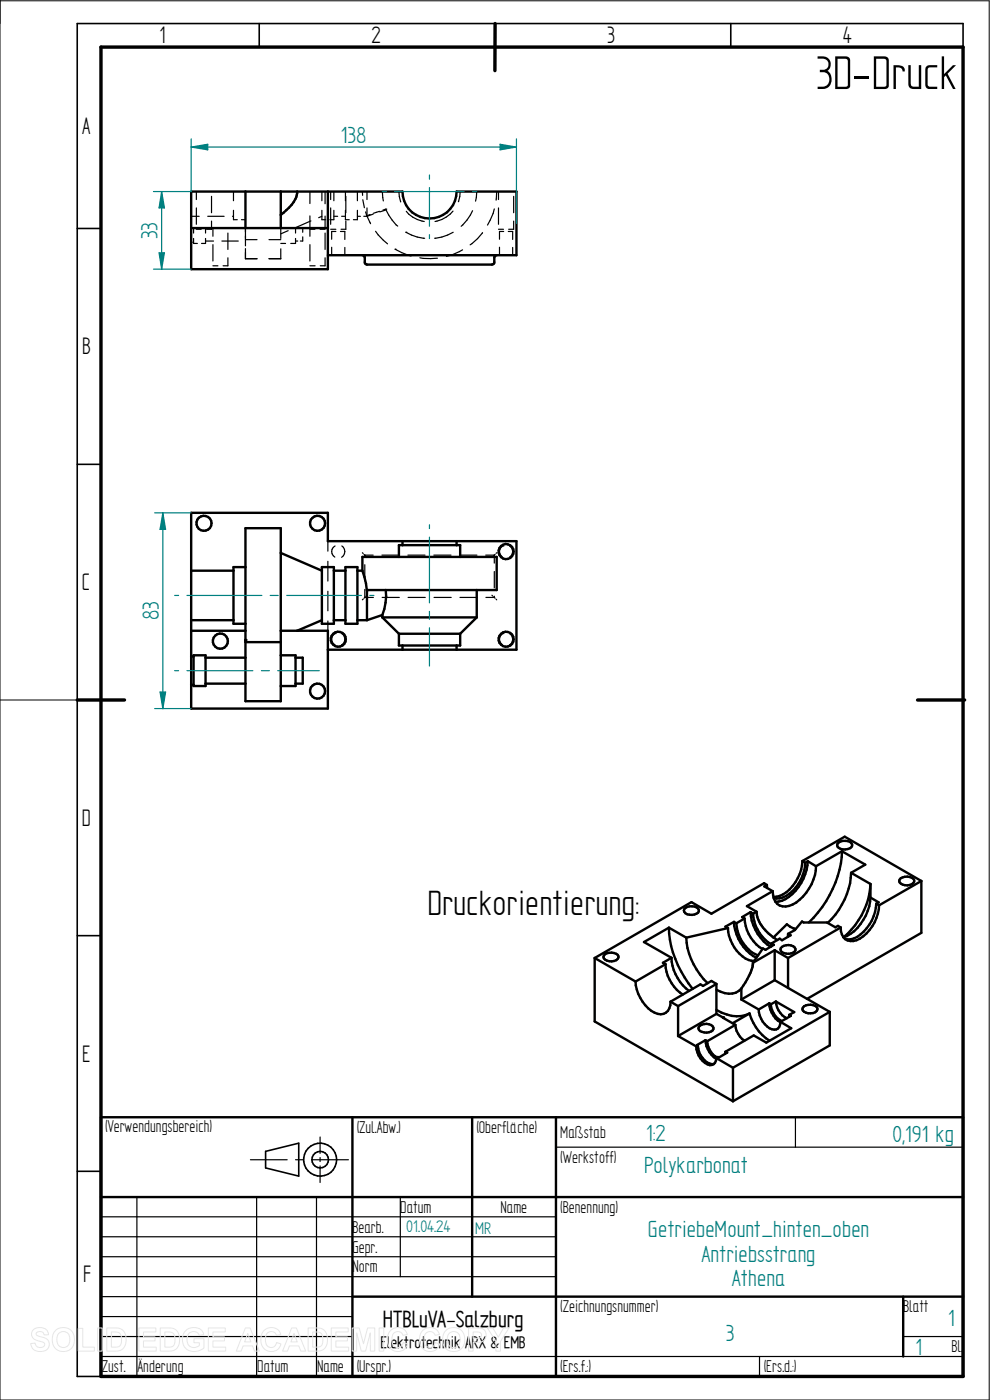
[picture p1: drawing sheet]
<svg xmlns="http://www.w3.org/2000/svg" width="210mm" height="297mm" viewBox="0 0 210 297" stroke-linecap="round" stroke-linejoin="round" font-family="sans-serif">
<path d="M0 0v297h209.8v-296.8h-209.8M0 148.5h16.4" fill="none" stroke="#000" stroke-width=".21"/>
<g fill="none" stroke="#000" stroke-width=".34">
<path d="M55 5v5M105 5v5M155 5v5M204.3 10v-5h-187.9v287h5M16.4 48.5h5M16.4 98.5h5M16.4 148.5h5M16.4 198.5h5M16.4 248.5h5M56.3 244.3l7.1-1.8v7l-7.1-1.7z"/>
<circle cx="67.9" cy="246" r="3.5"/>
<circle cx="67.9" cy="246" r="1.76"/>
</g>
<path d="M21.4 10h182.9v282h-182.9zM105 5v10M16.4 148.5h10M194.6 148.5h10" fill="none" stroke="#000" stroke-width=".72"/>
<g fill="none" stroke="#000" stroke-width=".51">
<path d="M40.6 48.4h29M52.1 40.6v7.8M59.6 40.6v7.8M63 40.6a6.2 6.2 0 0 1-2.8 4.5l-.6 .5M69.6 40.6v16.5h-29v-16.5h44.8a5.7 5.7 0 0 0 5.7 5.8 5.7 5.7 0 0 0 5.8-5.8h12.7v13.5h-40M76.9 54.1l.4 .3 .1 1.5 .5 .2h26.5l.4-.2 .1-1.3 .2-.4 .3-.1M52.1 112.1h7.5v36.7h-7.5zM59.6 117.3l8.7 3.8M84.6 118.2v-2.5h13v2.5M85.4 114.8v.9M96.9 114.8v.9M40.6 133.8h11.5"/>
<path d="M40.6 121.1h8.9M40.6 131.6h8.9M40.6 139.3h.5M41.1 139h2.5v6.5h-2.5zM43.6 139.5h8.5M52.1 120.3h-2.6v12h2.6M52.1 136.2h7.5M59.6 133.8h10v16.5h-29v-41.5h29v6h40v23h-40M59.6 139h3.1v6.5h-3.1M62.7 139.5h1.5v5.5h-1.5M68.3 120.3h2.5v12h-2.5zM68.3 131.6l-5.3 2.2"/>
<path d="M70.8 121.1h2.5M70.8 131.6h2.5M73.3 120.3h2.5v12h-2.5zM75.8 121.1h1.1M75.8 131.6h2.1M76.9 121.1v-2.9h28.5v7h-27.5v6.4M76.9 121.1l.7 2.7 .2 1.4M81.1 131h20M81.1 130.5v.5M81.1 131l3.5 3.5M81.1 130.5l-3.2 1.1M81.8 125.2a11.4 11.4 0 0 1-.7 5.3"/>
<path d="M84.6 134.5v2.4h13v-2.4M84.6 134.5h13M85.4 136.9v.9M96.9 136.9v.9M101.1 125.2v5.8M101.1 131l-3.5 3.5M40.6 145.3h.5M43.6 145h8.5M177.9 178.7a2.4 2.4 0 0 1 2.7 .2 .67 .67 0 0 1-.3 1.1 2.19 2.19 0 0 1-2.6-.4l-.1-.3zM141.9 196.8l3.7 2.1M141.9 196.8l-5.3 3.1 5.9 3.3M141.9 196.8a22.1 22.1 0 0 0 5 13"/>
<path d="M145.4 192.6a2.16 2.16 0 0 1 2.9 .4 1.47 1.47 0 0 1-2 1.1 .85 .85 0 0 1-1-.4 .85 .85 0 0 1 .1-1.1zM145.6 198.9a14.4 14.4 0 0 0 4.5 9.7M154.4 196.9a7.9 7.9 0 0 0 4.4 6.8l1.2 .1M154.4 196.9l-8.8 2M155.7 195.6l-1.8 1 .5 .3M155.7 195.6a9.3 9.3 0 0 0 4.8 7.6M155.7 195.6l.5 .3M156.2 195.9a7.9 7.9 0 0 0 4.6 6.8M157.9 194.9a8.1 8.1 0 0 0 3.9 6.4M157.9 194.9l-1.7 1M159.2 193.5l-1.8 1.1 .5 .3M159.2 193.5a9.5 9.5 0 0 0 4.3 7.4"/>
<path d="M159.2 193.5l.6 .3M159.8 193.8a8.2 8.2 0 0 0 3.9 6.6M160.5 193.4a7.8 7.8 0 0 0 3.6 5.5M160.5 193.4l-.7 .4M162.7 187.7l-.6-.3-11.2 6.4-4.2-2.4-20.5 11.8M162.7 187.7l-.6 .3 1.8 1.1M162.7 187.7v.7M163.9 189.1l-5.4 3.1 2 1.2M164.1 198.9l.8 .5M167.2 198.1l.5 .3-1.8 1.1-.5-.4-1.7 1.1M167.2 198.1l-.1 .7M168.8 197.1l-1.2-.5-.7-.5-2.8 2.8"/>
<path d="M170.2 182.7l9-5.2 16.3 9.4M170.2 182.7l.6 .3M170.2 182.7a8.7 8.7 0 0 1-4.8 7.4l-1.3 .2M170.8 183a8.5 8.5 0 0 1-4.8 7.4l-1.3 .2-.6-.1M171.4 182.7l-.6 .3M171.4 182.7a9.9 9.9 0 0 1-5.5 8.4l-1.4 .2M171.4 182.7l1.7 1.1M173.1 183.8a10 10 0 0 1-5 8.1 2.61 2.61 0 0 1-4.1-2l-.1-.8M178.4 196.8l-11.2 6.4M178.4 196.8a3.1 3.1 0 0 0 .9 2.4M178.4 196.8l-.6-.4-.6 .3-1.8-1h-4.9l-.4-.2-1.5 1.8-1.4 .8M178.6 180.6a22.6 22.6 0 0 1-7 15.1"/>
<path d="M178.6 180.6l-5.5 3.2M178.6 180.6l5 2.8-3 1.8M180.6 185.2a15.5 15.5 0 0 1-5 10.6M180.6 185.2l4.1 2.3M184.7 190.4l1.7 1-.5 .3M184.7 187.5a15.9 15.9 0 0 1-5.8 11.3M184.7 190.4a10.4 10.4 0 0 1-5 8.2l-.8 .2M184.7 187.5v2.9M185.9 191.7l.6 .4M185.9 191.7a8.8 8.8 0 0 1-4.8 7.4l-1.3 .2-.6-.1M186.5 192.1a8.7 8.7 0 0 1-4.8 7.4 2.55 2.55 0 0 1-2.4-.3M191.1 186.3a2.16 2.16 0 0 1 2.8 .4 1.45 1.45 0 0 1-2 1.1 1.03 1.03 0 0 1-1.1-1.2z"/>
<path d="M195.5 186.9v11l-24.3 14M195.5 186.9l-9 5.2M126.2 203.2l8.6 5M126.2 203.2v13.5l29.3 16.9M128.4 202.4a2.16 2.16 0 0 1 2.8 .5 1.39 1.39 0 0 1-2 1 1.04 1.04 0 0 1-1.1-1.2zM134.8 208.2a7.8 7.8 0 0 0 4.7 6.9 2.18 2.18 0 0 0 2.7-2.6M141.2 204.6l-6.4 3.6M141.2 204.6a8.1 8.1 0 0 0 3.7 6.4M142.2 212.5l1.6 .9M142.5 203.2l-1.9 1.1 .6 .3M142.5 203.2a9.3 9.3 0 0 0 3.7 7M143.8 219.8l3.9 2.2"/>
<path d="M143.8 213.4v6.4M148.3 217.8a2.01 2.01 0 0 1 3 .2 1.4 1.4 0 0 1-1.9 1 1 1 0 0 1-1.1-1.2zM152 215.1l-8.2 4.7M152 208.7l-1.1-.6-1.8 1.1-.5-.4-6.4 3.7M152 208.7l-8.2 4.7M152 215.1l1.4 .8M152 208.7v6.4M152 214.2a7.3 7.3 0 0 0 7 .8M153.3 215.9l2.7 1.5M156 217.4l-6 3.5M156 217.4a4.4 4.4 0 0 0 1.9 3.4M157.3 212l3.7 2.2"/>
<path d="M157.3 209.7v2.3M157.3 209.7a3.6 3.6 0 0 1-4.4 .7l-.9-.4M159 215a10.2 10.2 0 0 0 4.2 5.8M159 215l-3.6 2.1M159.7 204.3a8.4 8.4 0 0 1-1.6 4.1l-.8 1.3M161 214.2a4.5 4.5 0 0 0 3.3 4.2 1.33 1.33 0 0 0 1.3-1.6M163.2 212.9l.3 .2M163.2 212.9l-2.2 1.3M163.2 212.9a4.9 4.9 0 0 0 2.4 4M163.5 213.1a4.3 4.3 0 0 0 2.4 3.5M163.7 200.2l.5 .2-1.8 1.1-.6-.3-2.1 3.1M163.7 200.2l-.1 .6"/>
<path d="M164.3 207.9l2.9 1.7M164.3 201.6v6.3M164.3 207.9l-7 4.1M164.3 201.6l2.9 1.6M164.3 201.6l-4.6 2.7M164.6 212.5l3.9 2.2-1.1 .6M164.6 212.5l-1.1 .6M164.6 212.5a4.3 4.3 0 0 0 2.3 3.5M165.6 216.8l2.3 1.3-5.3 3.1-2.7-1.5-6 3.4M165.9 200.9a2.05 2.05 0 0 1 2.8 .4 1.4 1.4 0 0 1-1.9 1 1 1 0 0 1-1.1-1.2zM167.2 203.2v6.4M167.2 209.6l8.8 5.1"/>
<path d="M167.4 215.3l.4 .2-2.2 1.3M167.4 215.3v.4M170.6 213.5a2.16 2.16 0 0 1 2.8 .4 1.11 1.11 0 0 1-1.4 1.1 1.6 1.6 0 0 1-1.8-.9zM176 214.7v7.1l-20.5 11.8M176 214.7l-20.5 11.8M21.4 237h182.9v55h-182.9zM74.8 237v55M100.2 237v38.1M117.9 237v55M147.7 222a4.3 4.3 0 0 0 2.9 4 1.28 1.28 0 0 0 1.3-1.5M148 221.8a4.2 4.2 0 0 0 3 4l.5-.1M148 221.8l-.3 .2"/>
<path d="M149.6 220.7l-1.7 1 .1 .1M149.6 220.7a5.1 5.1 0 0 0 2.3 3.9M149.6 220.7l.4 .2M150 220.9a4.1 4.1 0 0 0 2.1 3.4M151.9 224.5l3.6 2M153.9 223.1l.4 .2-1.8 1.1-.2-.2-.4 .3M153.9 223.1l-.1 .5M155.5 226.5v7.1M21.4 254h182.9M74.8 275.1h129.5M191.6 275.1v12.7"/>
<circle cx="43.3" cy="111" r="1.6"/>
<circle cx="67.4" cy="111" r="1.59"/>
<circle cx="107.4" cy="117" r="1.6"/>
<circle cx="46.7" cy="136" r="1.6"/>
<circle cx="71.8" cy="135.6" r="1.59"/>
<circle cx="107.4" cy="135.6" r="1.59"/>
<circle cx="67.4" cy="146.6" r="1.6"/>
</g>
<g fill="none" stroke="#000" stroke-width=".25">
<path d="M40.6 45.9h1.6M40.6 51.4h.1M40.9 51.4h.2M41.1 48.4v1M41.1 50.6v1h.8M41.7 48.6h1M41.7 40.6v1.7M41.7 44.1v3.5M43.6 48.4v1M43.6 50.6v1h-.8M43.6 51.1h1.7M44.1 45.9h3.4"/>
<path d="M44.9 46.9v1.7h-1.1M44.9 41.7v3.4M45.2 56.4h1M45.2 48.4v1.7M45.2 51.9v3.5M47.1 51.1h3.4M48.3 54.7v1.7h-1M48.3 49.4v3.5M49.3 45.9h.2M49.5 40.6v2M49.5 44.6v2h.8M51.2 46.6h.9"/>
<path d="M52.1 48.4v3.8M52.1 52.7v2.2h2.4M52.1 50.8h2.4M57.1 50.8h2.5M59.6 48.4v2.2M59.6 52.8v2.1h-2.5M59.6 51.6h1M61.1 48.9l-1.5 .7M62.7 48.4v1M62.7 50.6v1h-1M62.7 51.1h.5M64.2 48.4v.9"/>
<path d="M64.2 50.2v.9h-.5M65.7 48.6h1.1M65.7 56.4h1.1M65.7 40.6v2.6M65.7 45.8v4.3M65.7 51.9v3.5M66 46.9l-3.2 1.4M67.9 48.6h1.1M68.3 40.6v2M68.3 44.6v2h.8M68.3 45.9l-.7 .3M69 54.7v1.7h-1.1"/>
<path d="M69 40.6v2.6M69 45.8v2.6M69 49.4v3.5M70.1 48.6h1.1M70.1 40.6v1.7M70.1 44.1v3.5M70.4 52.5v1.6M70.8 40.6v2M70.8 44.6v2h-.8M70.8 45.9h.8M71.2 49.1h-.8v1.7M72.2 49.1h1v1.7"/>
<path d="M72.5 45.9h.8M73.2 52.5v1.6M73.3 40.6v2M73.3 44.6v2h.8M73.4 46.9v1.7h-1.1M73.4 41.7v3.4M75.8 40.6v2M75.8 44.6v2h-.8M75.8 45.9h.7M76.9 40.6v.8M77 42.4l.3 1.7M77.2 45.9h.7"/>
<path d="M77.6 45l1 2.5M77.9 45.8h.1M77.9 40.6v1.7M77.9 44.1v1.8M78.5 45.5l-.6 .3M79.2 45.4l-1.3 .5M79.7 49.1l.5 .7 2 1.9M80.5 44.8l-1.3 .5M81.1 40.6l.2 2M81.8 44.4h.1M81.8 44.4l-.6 .2M81.9 44.4l-1.3 .6"/>
<path d="M82 44.7a9.9 9.9 0 0 0 2.4 3.3M83.8 52.9h.1M83.8 52.9l1.4 .7 2 .7M84.6 40.6l.4 2.2M86.1 49.3h.1M86.1 49.3a8.9 8.9 0 0 0 4 1.2M86.2 44.8a6 6 0 0 0 3.8 2.2M89.1 54.7l2.3 .2 1.4-.1M96.1 44.8a6.4 6.4 0 0 1-3.8 2.2M96.1 49.3a8.9 8.9 0 0 1-3.9 1.2M97.6 40.6l-.4 2.2M98.1 53l-2.1 1-1.3 .4"/>
<path d="M100.2 44.7a9.6 9.6 0 0 1-2.4 3.3M101.1 40.6l-.2 2.1M102.4 49.4a10.4 10.4 0 0 1-2.7 2.5M104.9 44.3l-.3 1-1.2 2.5M105.4 40.6l-.2 1.9M105.7 48.6h1.1M105.7 40.6v1.7M105.7 44.1v3.5M106 52.5v1.6M106.8 49.1h-.8v1.7M107.8 49.1h1v1.7M108.8 52.5v1.6"/>
<path d="M109 46.9v1.7h-1.1M109 41.7v3.4M69.6 114.8v2.1M69.6 119.1v4.2M71.1 115.8a1.36 1.36 0 0 0-.1 2.4M72.5 115.8a1.44 1.44 0 0 1 0 2.4M76.9 117.3l.1 .1M77.2 117.6l.2 .2M77.4 117.8h1.8M77.4 117.8v.2M77.4 119.8v3.5M77.4 117.8l.2 .1"/>
<path d="M77.7 118.1l.2 .2M81 117.8h3.7M86.5 117.8h3.7M92 117.8h3.7M97.5 117.8h3.7M103 117.8h1.9v1.7M104.5 118.1l-.1 .2M105 117.6l-.3 .3M105.4 117.3l-.2 .1M106.7 115.8h.1M106.7 115.8a1.38 1.38 0 0 0-.1 2.4M108.1 118.2h.1"/>
<path d="M108.1 115.9a1.4 1.4 0 0 1 0 2.3M69.6 125.4v4.2M69.6 131.7v2.1M71.1 134.4h.1M71.1 134.4a1.37 1.37 0 0 0 0 2.4M72.5 136.8h.1M72.5 134.4a1.41 1.41 0 0 1 0 2.4M77 127.1l-.1 .2M77.4 125.1v1.6h1.8M77.5 126.6l-.3 .3M77.9 126.3l-.2 .1M81.1 126.7h3.6"/>
<path d="M86.6 126.7h3.6M92.1 126.7h3.6M97.6 126.7h3.6M104.4 126.3l.1 .1M104.7 126.6l.3 .3M104.9 121.2v3.5M104.9 126.5v.2h-1.8M105.2 127.1l.2 .2M106.7 134.4h.1M106.7 134.4a1.38 1.38 0 0 0-.1 2.4M108.1 136.8h.1M108.1 134.5a1.4 1.4 0 0 1 0 2.3"/>
<path d="M168.7 237v6.4M21.4 258.1h96.5M29 254v38M53.1 246h7.8M54.4 254v38M62.7 246h1.7M66.2 246h7.7M67.1 254v38M67.9 241.2v3.5M67.9 245.6v.8M67.9 247.4v3.5M84.9 254v16.8"/>
<path d="M117.9 243.4h86.4M21.4 270.8h96.5M21.4 266.6h96.5M21.4 262.4h96.5M21.4 275.1h53.4M21.4 279.3h53.4M21.4 287.8h182.9M21.4 283.5h53.4M161.1 287.8v4.2M191.6 283.5h12.7"/>
</g>
<g fill="#000">
<circle cx="52.1" cy="135.8" r=".25"/>
<circle cx="77.9" cy="125.2" r=".25"/>
<circle cx="164.1" cy="198.9" r=".25"/>
<circle cx="153.4" cy="215.9" r=".25"/>
</g>
<path d="M32.6 40.6h8M32.6 57.1h8M34.3 40.6l.6 3.5h-1.2z" fill="none" stroke="#008080" stroke-width=".25"/>
<path d="M34.3 40.6l.6 3.5h-1.2z" fill="#008080"/>
<path d="M33.7 53.6h1.2l-.6 3.5z" fill="none" stroke="#008080" stroke-width=".25"/>
<path d="M33.7 53.6h1.2l-.6 3.5z" fill="#008080"/>
<path d="M40.6 29.5v11.1M40.6 31.2l3.5-.6v1.2zM109.6 29.5v17.9M34.3 40.6v16.5" fill="none" stroke="#008080" stroke-width=".25"/>
<path d="M40.6 31.2l3.5-.6v1.2z" fill="#008080"/>
<path d="M106.1 30.6l3.5 .6-3.5 .6z" fill="none" stroke="#008080" stroke-width=".25"/>
<path d="M106.1 30.6l3.5 .6-3.5 .6z" fill="#008080"/>
<path d="M40.6 31.2h69M32.8 108.8h7.8M34.5 108.8l.6 3.5h-1.1zM32.8 150.3h7.8" fill="none" stroke="#008080" stroke-width=".25"/>
<path d="M34.5 108.8l.6 3.5h-1.1z" fill="#008080"/>
<path d="M34 146.8h1.1l-.6 3.5z" fill="none" stroke="#008080" stroke-width=".25"/>
<path d="M34 146.8h1.1l-.6 3.5z" fill="#008080"/>
<g fill="none" stroke="#008080" stroke-width=".25">
<path d="M91.1 37.1v.9M91.1 39.8v8.2M81.1 40.6h.9M83.7 40.6h14.8M91.1 49.8v.8M100.2 40.6h.9M34.5 108.8v41.5M91.1 111.3v.8M91.1 114v13.9M37 126.3h.9M39.7 126.3h15.8M57.3 126.3h1.7"/>
<path d="M60.8 126.3h15.9M78.4 126.3h.9M91.1 129.7v1.7M91.1 133.2v8.1M37 142.3h.9M39.7 142.3h13.9M55.5 142.3h1.6M58.9 142.3h8.8"/>
</g>
<g fill="none" stroke="#e6e6e6" stroke-width=".21">
<path d="M7.1 282.1a2.02 2.02 0 0 1 3.1 .7l.1 .4h-.9a.9 .9 0 0 0-.8-.7 .9 .9 0 0 0-.9 .5l.1 .3 .5 .2a2.15 2.15 0 0 1 2.1 1.4 1.72 1.72 0 0 1-2.3 1.8l-.7-.2-.7-.7-.2-.8 1-.1a1.06 1.06 0 0 0 .9 1 1.06 1.06 0 0 0 1.1-.7 1.66 1.66 0 0 0-1.6-.8 1.37 1.37 0 0 1-.8-2.3zM11.8 282.3a2.46 2.46 0 0 1 3.1-.2 2.46 2.46 0 0 1 .8 3 2.4 2.4 0 0 1-3.1 1.5 2.4 2.4 0 0 1-1.5-3.1l.2-.5zM12.4 282.9a1.39 1.39 0 0 1 1.7-.3 1.39 1.39 0 0 1 .7 1.6 1.41 1.41 0 0 1-1.4 1.7 1.41 1.41 0 0 1-1.3-1.7l.1-.8zM16.6 281.8h1v4h2.4v.8h-3.4zM20.7 281.7h1v4.9h-1zM22.6 281.7h1.9a2.2 2.2 0 0 1 2.2 2.8 2.02 2.02 0 0 1-2.2 2.1h-1.9zM23.6 282.6a1.8 1.8 0 0 1 2 .5 2.09 2.09 0 0 1-.4 2.6l-1.6 .1zM29.5 281.7h3.6v.9h-2.7v1h2.5v.9h-2.5v1.3h2.7v.8h-3.6zM34 281.7h1.8a2.2 2.2 0 0 1 2.3 2.8 2.02 2.02 0 0 1-2.2 2.1h-1.9zM35 282.6a1.8 1.8 0 0 1 1.9 .5 2.09 2.09 0 0 1-.4 2.6l-1.5 .1zM39.4 282.3a2.33 2.33 0 0 1 3.8 .8l-1 .2a1.37 1.37 0 0 0-1.6-.7 1.37 1.37 0 0 0-.9 1.5 1.56 1.56 0 0 0 .8 1.6 1.56 1.56 0 0 0 1.8-.2v-.6h-1.2v-.9h2.2v2a2.65 2.65 0 0 1-3.1 .5 2.65 2.65 0 0 1-1.5-2.7l.3-1zM44.2 281.7h3.6v.9h-2.6v1h2.4v.9h-2.4v1.3h2.7v.8h-3.7z"/>
<path d="M52 281.7h1.1l1.9 4.9h-1l-.4-1.1h-2l-.4 1.1h-1.1zM52.6 282.9l.6 1.8h-1.3zM56 282.3a2.12 2.12 0 0 1 3.6 .8l-1 .2a1.24 1.24 0 0 0-1.6-.7 1.24 1.24 0 0 0-.7 1.6 1.28 1.28 0 0 0 .4 1.4 1.28 1.28 0 0 0 1.6 0l.4-.8 .9 .3a2.19 2.19 0 0 1-2.5 1.6 2.19 2.19 0 0 1-1.8-2.5l.1-.9zM61.9 281.7h1l2 4.9h-1.1l-.4-1.1h-2l-.4 1.1h-1.1zM62.4 282.9l.7 1.8h-1.4zM65.4 281.7h1.8a2.2 2.2 0 0 1 2.3 2.8 2.02 2.02 0 0 1-2.3 2.1h-1.8zM66.3 282.6a1.8 1.8 0 0 1 2 .5 2.09 2.09 0 0 1-.4 2.6l-1.6 .1zM70.3 281.7h3.6v.9h-2.7v1h2.5v.9h-2.5v1.3h2.8v.8h-3.7zM74.7 281.7h1.5l.9 3.4 .9-3.4h1.5v4.9h-.9l-.1-3.8-.9 3.8h-1l-.9-3.8-.1 3.8h-.9zM80.4 281.7h1v4.9h-1zM82.8 282.3a2.12 2.12 0 0 1 3.6 .8l-.9 .2a1.24 1.24 0 0 0-1.6-.7 1.24 1.24 0 0 0-.8 1.6 1.28 1.28 0 0 0 .5 1.4 1.28 1.28 0 0 0 1.5 0l.4-.8 .9 .3a2.19 2.19 0 0 1-2.5 1.6 2.19 2.19 0 0 1-1.7-2.5l.1-.9zM89.6 282.3a2.12 2.12 0 0 1 3.6 .8l-.9 .2a1.24 1.24 0 0 0-1.6-.7 1.24 1.24 0 0 0-.7 1.6 1.28 1.28 0 0 0 .4 1.4 1.28 1.28 0 0 0 1.5 0l.4-.8 1 .3a2.19 2.19 0 0 1-2.6 1.6 2.19 2.19 0 0 1-1.7-2.5l.1-.9z"/>
<path d="M94.6 282.3a2.46 2.46 0 0 1 3.1-.2 2.46 2.46 0 0 1 .8 3 2.4 2.4 0 0 1-3.1 1.5 2.4 2.4 0 0 1-1.4-3.1l.1-.5zM95.2 282.9a1.39 1.39 0 0 1 1.7-.3 1.39 1.39 0 0 1 .7 1.6 1.41 1.41 0 0 1-1.3 1.7 1.41 1.41 0 0 1-1.4-1.7l.1-.8zM99.4 281.7h1.6a1.61 1.61 0 0 1 2.1 1.5 1.62 1.62 0 0 1-2.1 1.6h-.6v1.8h-1zM100.4 282.6a1.62 1.62 0 0 1 1.7 .3 .7 .7 0 0 1-.1 .8 .7 .7 0 0 1-.7 .2h-.9zM103.4 281.7h1.1l1.2 2 1.1-2h1.2l-1.8 2.9v2h-1v-2z"/>
</g>
<text font-size="11.3" x="173.1" y="18.9">3D-Druck</text>
<text font-size="8.4" x="90.7" y="194.1">Druckorientierung:</text>
<g font-size="5.7">
<text x="33.8" y="9.2">1</text>
<text x="78.8" y="9.2">2</text>
<text x="128.8" y="9.2">3</text>
<text x="178.8" y="9.2">4</text>
<text x="17.4" y="28.4">A</text>
<text x="17.4" y="75.2">B</text>
<text x="17.4" y="125.2">C</text>
<text x="17.4" y="175.2">D</text>
<text x="17.4" y="225.2">E</text>
<text x="17.6" y="271.9">F</text>
</g>
<g font-size="5.6" fill="#008080">
<text x="72.3" y="30.3">138</text>
<text x="33.4" y="50.7" transform="rotate(-90 33.4 50.7)">33</text>
<text x="33.7" y="131.6" transform="rotate(-90 33.7 131.6)">83</text>
<text x="137.1" y="242">1:2</text>
<text x="189.3" y="242.2">0,191 kg</text>
<text x="136.7" y="248.8">Polykarbonat</text>
<text x="137.5" y="262.4">GetriebeMount_hinten_oben</text>
<text x="148.8" y="267.6">Antriebsstrang</text>
<text x="155.3" y="272.9">Athena</text>
<text x="201.2" y="281.3">1</text>
<text x="154" y="284.6">3</text>
<text x="194.2" y="287.4">1</text>
</g>
<text font-size="5.5" x="81.2" y="281.5">HTBLuVA-Salzburg</text>
<g font-size="4.1">
<text x="22.3" y="240.2">(Verwendungsbereich)</text>
<text x="75.7" y="240.4">(Zul.Abw.)</text>
<text x="101.1" y="240.4">(Oberfläche)</text>
<text x="118.8" y="241.4">Maßstab</text>
<text x="118.8" y="246.7">(Werkstoff)</text>
<text x="84.9" y="257.3">Datum</text>
<text x="106.2" y="257.3">Name</text>
<text x="118.8" y="257.3">(Benennung)</text>
<text x="74.8" y="261.5">Bearb.</text>
<text x="74.8" y="265.7">Gepr.</text>
<text x="74.8" y="270">Norm</text>
<text x="118.8" y="278.4">(Zeichnungsnummer)</text>
<text x="191.6" y="278.4">Blatt</text>
<text x="201.8" y="286.9">Bl.</text>
<text x="21.6" y="291.1">Zust.</text>
<text x="29.2" y="291.1">Änderung</text>
<text x="54.6" y="291.1">Datum</text>
<text x="67.3" y="291.1">Name</text>
<text x="75.7" y="291.1">(Urspr.)</text>
<text x="118.8" y="291.1">(Ers.f.:)</text>
<text x="162" y="291.1">(Ers.d.:)</text>
</g>
<g font-size="4" fill="#008080">
<text x="86.2" y="261.5">01.04.24</text>
<text x="100.8" y="261.7">MR</text>
</g>
<text font-size="4" x="80.7" y="286">Elektrotechnik ARX &amp; EMB</text>
</svg>
